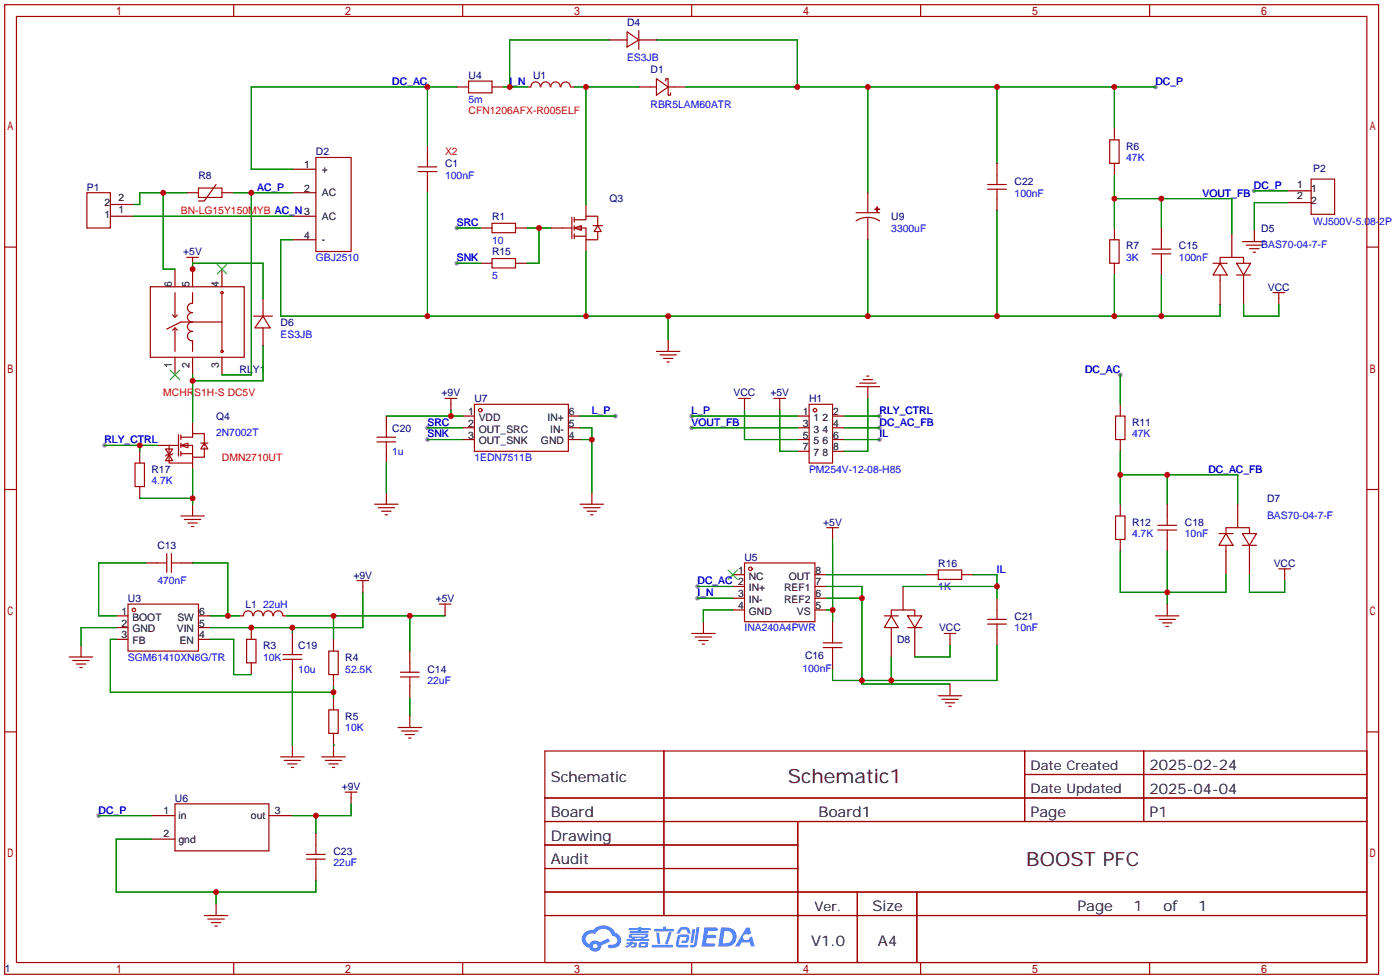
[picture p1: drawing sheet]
<svg xmlns="http://www.w3.org/2000/svg" width="303mm" height="212mm" viewBox="0 0 303 212" stroke-linecap="round" stroke-linejoin="round" font-family="sans-serif">
<g fill="#999">
<circle cx="249.9" cy="18.8" r=".51"/>
<circle cx="98.8" cy="49.3" r=".51"/>
<circle cx="150.9" cy="129.3" r=".51"/>
<circle cx="150.9" cy="126.7" r=".51"/>
<circle cx="271.2" cy="41.2" r=".51"/>
<circle cx="21.3" cy="176.3" r=".51"/>
<circle cx="242.3" cy="81" r=".51"/>
<circle cx="133.1" cy="89.9" r=".51"/>
<circle cx="92.5" cy="92.5" r=".51"/>
<circle cx="92.5" cy="95" r=".51"/>
<circle cx="98.8" cy="56.9" r=".51"/>
<circle cx="22.6" cy="96.3" r=".51"/>
<circle cx="190.2" cy="95" r=".51"/>
<circle cx="190.2" cy="92.5" r=".51"/>
<circle cx="149.6" cy="92.5" r=".51"/>
<circle cx="149.6" cy="89.9" r=".51"/>
<circle cx="190.2" cy="89.9" r=".51"/>
</g>
<g fill="none" stroke="#870000" stroke-width=".25">
<path d="M98.8 18.8h2.5M106.4 18.8h2.6M114 18.8h.8M123.4 18.8h.8M131.8 8.6h3.8M138.2 18.8h2.5M138.2 8.6h3.8M145.8 18.8h2.5M63.2 36.6h5.1M92.5 31.5v2.5M92.5 39.1v2.6M215.6 35.3v2.5"/>
<path d="M241 27.7v2.5M241 35.3v2.5M23.9 46.7h5.1M23.9 44.2h5.1M37.8 58.2v3.8M40.4 41.7h2.5M41.7 56.9v5.1M48 41.7h2.5M48 58.2v3.8M63.2 46.7h5.1M63.2 41.7h5.1M63.2 51.8h5.1"/>
<path d="M103.9 49.3h2.5M103.9 56.9h2.5M111.5 49.3h2.5M111.5 56.9h2.5M119.1 49.3h2.6M126.7 44.2v2.5M126.7 51.8v2.6M187.7 41.7v4.3M187.7 47v4.8M215.6 42.9v2.6M241 49.3v2.5M241 56.9v2.5"/>
<path d="M251.2 49.3v2.5M251.2 56.9v2.5M266.4 50.5v5.1M271.3 49.7v2.5M278.5 41.2h5.1M278.5 43.8h5.1M37.8 77.2v3.8M41.7 77.2v3.8M48 77.2v3.8M56.9 64.5v3.8M56.9 70.9v3.8M144.5 73.4v2.5"/>
<path d="M263.9 60.7v5.1M269 60.7v5.1M276.6 64.5v1.3M34 96.3h2.6M41.7 91.2v2.5M41.7 98.8v2.5M83.6 89.9v2.6M83.6 97.5v2.6M97.5 87.4v1.2M100.1 89.9h2.5M100.1 92.5h2.5M100.1 95h2.5"/>
<path d="M122.9 89.9h2.6M122.9 92.5h2.6M122.9 95h2.6M161 87.4v1.2M168.7 87.4v1.2M172.5 89.9h2.5M172.5 97.5h2.5M172.5 92.5h2.5M172.5 95h2.5M180.1 89.9h2.5M180.1 97.5h2.5M180.1 92.5h2.5"/>
<path d="M180.1 95h2.5M187.7 83.6v2.5M242.3 87.4v2.5M242.3 95v2.5M41.7 109v2.5M83.6 106.4v2.6M128 106.4v2.6M180.1 115.3v1.3M242.3 109v2.5M242.3 116.6v2.5M252.5 109v2.5M252.5 116.6v2.5"/>
<path d="M265.2 119.1v5.1M267.7 109v5M270.3 119.1v5.1M17.5 139.4v2.6M25.1 133.1h2.6M25.1 135.6h2.6M25.1 138.2h2.6M31.5 121.7h2.5M39.1 121.7h2.6M42.9 133.1h2.6M42.9 135.6h2.6M42.9 138.2h2.6"/>
<path d="M51.8 133.1h.8M54.4 135.6v2.6M61.2 133.1h.8M63.2 136.9v2.5M72.1 138.2v2.5M78.5 126.7v1.3M96.3 131.8v1.3M152.1 134.4v2.5M158.5 124.2h2.5M158.5 126.7h2.5M158.5 129.3h2.5M158.5 131.8h2.5"/>
<path d="M176.3 124.2h2.5M176.3 126.7h2.5M176.3 129.3h2.5M176.3 131.8h2.5M180.1 134.4v2.5M192.8 136.9v5.1M195.3 126.7v5.1M197.9 136.9v5.1M200.4 124.2h2.5M205.5 138.2v1.2M208 124.2h2.6M215.6 129.3v2.5"/>
<path d="M215.6 136.9v2.5M277.9 124.2v1.3M54.4 143.3v2.5M63.2 144.5v2.6M72.1 145.8v2.5M72.1 150.9v2.5M72.1 158.5v5.1M88.6 140.7v2.6M88.6 148.3v2.6M88.6 154.7v2.5M180.1 142v2.5M205.5 147.8v2.6"/>
<path d="M32.8 176.3h5M58.2 176.3h5M63.2 161v2.6M75.9 172.5v1.2M32.8 181.4h5M46.7 195.3v2.6M68.3 180.1v2.5M68.3 187.7v2.5"/>
</g>
<g fill="none" stroke="#a10000" stroke-width=".25">
<path d="M1 1h297.2v209.6h-297.2zM3.6 3.6h292.1v204.4h-292.1zM50.5 1v2.6M100.1 1v2.6M101.3 17.5h5.1v2.6h-5.1zM114.8 18.8a1.01 1.01 0 0 1 1.1-1.1 1.01 1.01 0 0 1 1 1.1M117 18.8a1.01 1.01 0 0 1 1-1.1 1.01 1.01 0 0 1 1 1.1M119.1 18.8a1.01 1.01 0 0 1 1.1-1.1 1.01 1.01 0 0 1 1 1.1M121.3 18.8a1.01 1.01 0 0 1 1-1.1 1.01 1.01 0 0 1 1.1 1.1M135.6 6.9l2.6 1.7-2.6 1.6zM138.2 6.6v4.1M140.7 18.8h1.3"/>
<path d="M142 17l2.5 1.8-2.5 1.8zM144 17.5v-.5h.5v3.6h.5v-.5M144.5 18.8h1.3M149.6 1v2.6M199.1 1v2.6M248.7 1v2.6M46.7 39.9l-2.5 3.5h-1.3M68.3 34h7.6v20.4h-7.6zM90.4 37.1h4.1M90.4 36.1h4.1M92.5 34v2.1M92.5 37.1v2"/>
<path d="M213.6 39.9h4.1M215.6 37.8v2.1M240 30.2h2.1v5.1h-2.1zM283.6 38.7h5.1v7.6h-5.1zM1 53.4h2.6M18.8 41.7h5.1v7.6h-5.1zM40.4 55.6h2.5M41.7 55.6v1.3M42.9 40.6h5.1v2.1h-5.1zM106.4 48.3h5.1v2h-5.1zM106.4 55.9h5.1v2h-5.1zM121.7 49.3h2"/>
<path d="M123.7 47v4.6M124.2 49.3h2.5v2.5h2.6v-1.8M124.2 47.5h2.5v-.8h2.6v2.1M124.2 49.3l1.5-.5v1zM124.2 47v1M124.2 48.8v1M124.2 50.5v1.1M124.2 51.1h2.5M128.3 48.8h2M129.3 48.8l.7 1.2h-1.5zM185.2 47.8a4.6 4.6 0 0 1 5 0M185.2 46h5"/>
<path d="M189.2 45.2h1zM189.7 44.7v1zM213.6 40.9h4.1M215.6 40.9v2M240 51.8h2.1v5.1h-2.1zM249.2 54.9h4M249.2 53.8h4M251.2 51.8v2M251.2 54.9v2M262.4 56.9h3M263.9 56.9l1.5 2.5h-3zM263.9 56.9v-1.3h5.1v1.3"/>
<path d="M263.9 59.4v1.3M267.5 56.9h3l-1.5 2.5zM267.5 59.4h3M268.8 52.2h5.1M269 59.4v1.3M269.5 53h3.6M270.3 53.7h2M271.1 54.5h.5M295.7 53.4h2.5M32.5 62h20.3v15.2h-20.3zM37.3 68.1l.5 .5 .6-.5M37.8 63.2v5.1"/>
<path d="M37.8 70.9v5M37.8 70.9l-.5 .5M37.8 70.9l.6 .5M41.7 63.2v2.3a1.02 1.02 0 0 0-1.2 1 1.02 1.02 0 0 0 1.2 1.1 1.02 1.02 0 0 0-1.2 1 1.02 1.02 0 0 0 1.2 1 1.02 1.02 0 0 0-1.2 1 1.02 1.02 0 0 0 1.2 1M41.7 71.6a1.02 1.02 0 0 0-1.2 1 1.02 1.02 0 0 0 1.2 1v2.3M48 63.5v12.2M48 69.6h-8.9l-3 1.5M54.9 68.3h4M56.9 68.3l1.5 2.6h-3.3zM142 75.9h5.1M142.7 76.7h3.6M143.5 77.5h2"/>
<path d="M144.3 78.2h.5M275.3 63.2h2.6M276.6 63.2v1.3M35.8 97h1.5l-.7 1.3zM36.6 98.3l.7 1.3h-1.5zM37.3 98l-.2 .3h-1l-.3 .3M38.6 96.3h-2v3.8h5.1M38.6 94v4.6M39.1 96.3l1.5-.5v1zM39.1 96.3h2.6v2.5h2.5v-2M39.1 94.5h2.6v-.8h2.5v2.6M39.1 98h2.6"/>
<path d="M39.1 94v1M39.1 95.8v1M39.1 97.5v1.1M43.4 95.8h1.6M44.2 95.8l.8 1.2h-1.6zM81.5 94.5h4.1M81.5 95.5h4.1M83.6 92.5v2M83.6 95.5v2M96.3 86.1h2.5M97.5 86.1v1.3M102.6 87.4h20.3v10.1h-20.3z"/>
<path d="M159.8 86.1h2.5M161 86.1v1.3M167.4 86.1h2.5M168.7 86.1v1.3M175 87.4h5.1v12.7h-5.1zM185.2 83.6h5M185.9 82.8h3.6M186.7 82h2M187.5 81.3h.5M241.3 89.9h2v5.1h-2zM1 105.8h2.6M36.1 119.6v4.1"/>
<path d="M37.1 119.6v4.1M39.1 111.5h5.1M39.9 112.3h3.5M40.6 113h2.1M41.4 113.8h.5M81 109h5.1M81.8 109.7h3.5M82.5 110.5h2.1M83.3 111.3h.5M125.5 109h5.1M126.2 109.7h3.6M127 110.5h2"/>
<path d="M127.8 111.3h.5M178.8 114h2.6M180.1 114v1.3M241.3 111.5h2v5.1h-2zM250.4 114.6h4.1M250.4 113.5h4.1M252.5 111.5v2M252.5 114.6v2M263.7 115.3h3M265.2 115.3l1.5 2.6h-3zM265.2 115.3v-1.3h5.1v1.3M265.2 117.9v1.2"/>
<path d="M268.7 115.3h3.1l-1.5 2.6zM268.7 117.9h3.1M270.3 117.9v1.2M295.7 105.8h2.5M27.7 130.6h15.2v10.1h-15.2zM34 121.7h2.1M37.1 121.7h2M53.3 138.2h2.1v5.1h-2.1zM54.7 133.1a1.01 1.01 0 0 0-1-1.1 1.01 1.01 0 0 0-1 1.1M56.9 133.1a1.01 1.01 0 0 0-1-1.1 1.01 1.01 0 0 0-1 1.1M59 133.1a1.01 1.01 0 0 0-1-1.1 1.01 1.01 0 0 0-1 1.1M61.2 133.1a1.01 1.01 0 0 0-1-1.1 1.01 1.01 0 0 0-1 1.1"/>
<path d="M63.2 139.4v2.1M77.2 125.5h2.6M78.5 125.5v1.2M95 130.6h2.5M96.3 130.6v1.2M149.6 136.9h5.1M150.4 137.7h3.5M151.1 138.4h2.1M151.9 139.2h.5M161 121.7h15.3v12.7h-15.3zM178.1 140h4M178.1 138.9h4"/>
<path d="M180.1 136.9v2M180.1 140v2M191.3 133.1h3M192.8 133.1l1.5 2.5h-3zM192.8 133.1v-1.3h5.1v1.3M192.8 135.6v1.3M196.3 133.1h3.1l-1.5 2.5zM196.3 135.6h3.1M197.9 135.6v1.3M202.9 123.2h5.1v2h-5.1zM204.2 136.9h2.6M205.5 136.9v1.3"/>
<path d="M213.6 134.9h4.1M213.6 133.9h4.1M215.6 131.8v2.1M215.6 134.9v2M276.6 122.9h2.5M277.9 122.9v1.3M1 158.2h2.6M15 142h5.1M15.7 142.7h3.6M16.5 143.5h2M17.3 144.3h.5M61.2 142.5h4.1"/>
<path d="M61.2 141.5h4.1M63.2 142.5v2M71.1 140.7h2.1v5.1h-2.1zM71.1 153.4h2.1v5.1h-2.1zM86.1 157.2h5.1M86.6 146.3h4.1M86.6 145.3h4.1M86.9 158h3.5M87.6 158.8h2.1M88.4 159.5h.5M88.6 143.3v2M88.6 146.3v2"/>
<path d="M202.9 150.4h5.1M203.7 151.1h3.6M204.5 151.9h2M205.2 152.7h.5M295.7 158.2h2.5M37.8 173.7h20.4v10.2h-20.4zM60.7 163.6h5.1M61.5 164.3h3.5M62.2 165.1h2.1M63 165.9h.5M69.6 163.6h5.1M70.4 164.3h3.5"/>
<path d="M71.1 165.1h2.1M71.9 165.9h.5M74.7 171.2h2.5M75.9 171.2v1.3M117.9 162.3h177.8v45.7h-177.8zM117.9 172.5h177.8M117.9 177.5h177.8M143.6 162.3v35.6M172.6 177.5v30.5M221.6 162.3v15.2M221.6 167.4h74.1M247.4 162.3v15.2"/>
<path d="M44.2 197.9h5.1M45 198.6h3.5M45.7 199.4h2.1M66.3 185.7h4.1M66.3 184.7h4.1M68.3 182.6v2.1M68.3 185.7v2M117.9 197.9h177.8M117.9 182.6h54.7M117.9 192.8h177.8M117.9 187.7h54.7M185.4 192.8v15.2"/>
<path d="M198.3 192.8v15.2M46.5 200.2h.5M50.5 208v2.6M100.1 208v2.6M149.6 208v2.6M199.1 208v2.6M248.7 208v2.6"/>
<circle cx="48" cy="63.2" r=".25"/>
<circle cx="48" cy="75.9" r=".25"/>
<circle cx="103.9" cy="88.6" r=".38"/>
<circle cx="176.3" cy="88.6" r=".38"/>
<circle cx="29" cy="131.8" r=".38"/>
<circle cx="162.3" cy="122.9" r=".38"/>
</g>
<g fill="none" stroke="#008700" stroke-width=".25">
<path d="M92.5 18.8v12.7M98.8 18.8h-44.4v17.8h8.8M109 18.8h5M124.2 18.8h14M126.7 18.8v25.4M131.8 8.6h-21.6v10.2M142 8.6h30.5v10.2M148.3 18.8h101.6M187.7 18.8v22.9M215.6 18.8v16.5M241 18.8v8.9M241 37.8v11.5"/>
<path d="M29 46.7h34.2M41.7 58.2v-1.3h15.2v7.6M63.2 51.8h-2.5v16.5h203.2v-2.5M92.5 41.7v26.6M98.8 49.3h5.1M98.8 56.9h5.1M114 49.3h5.1M116.6 49.3v7.6h-2.6M126.7 54.4v13.9M187.7 51.8v16.5M215.6 45.5v22.8M241 59.4v8.9"/>
<path d="M241 42.9h25.4v7.6M251.2 42.9v6.4M251.2 59.4v8.9M271.2 41.2h7.3M278.5 43.8h-7.2v5.9M56.9 74.7v7.6h-15.2M144.5 68.3v5.1M269 65.8v2.5h7.6v-2.5M22.6 96.3h11.4M30.2 96.3v1.2M41.7 81v10.2M83.6 89.9h16.5"/>
<path d="M92.5 95h7.6M92.5 92.5h7.6M97.5 88.6v1.3M125.5 92.5h2.5v13.9M125.5 95h2.5M125.5 89.9h7.6M149.6 92.5h22.9M149.6 89.9h22.9M161 88.6v6.4h11.5M168.7 88.6v8.9h3.8M182.6 95h7.6M182.6 92.5h7.6"/>
<path d="M182.6 89.9h7.6M187.7 86.1v11.4h-5.1M242.3 81v6.4M242.3 97.5v11.5M30.2 107.7h11.5M41.7 101.3v7.7M83.6 100.1v6.3M180.1 116.6v15.2M242.3 119.1v8.9h22.9v-3.8M242.3 102.6h25.4v6.4M252.5 102.6v6.4M252.5 119.1v11.5"/>
<path d="M25.1 138.2h-1.2v11.4h48.2M25.1 135.6h-7.6v3.8M31.5 121.7h-10.2v11.4h3.8M41.7 121.7h7.6v11.4M45.5 138.2h5v7.6h3.9M45.5 133.1h6.3M62 133.1h34.3M63.2 135.6v1.3M72.1 133.1v5.1M78.5 128v7.6h-33M88.6 133.1v7.6M150.9 129.3h7.6"/>
<path d="M150.9 126.7h7.6M158.5 131.8h-6.4v2.6M178.8 129.3h7.6M178.8 126.7h7.6v21.1h19.1M178.8 131.8h1.3M178.8 124.2h21.6M180.1 131.8v2.6M195.3 126.7h20.3M205.5 139.4v2.6h-7.6M210.6 124.2h5v5.1M215.6 139.4v7.7h-35.5v-2.6M270.3 124.2v3.8h7.6v-2.5"/>
<path d="M63.2 147.1v13.9M72.1 148.3v2.6M88.6 150.9v3.8M192.8 142v5.1M21.3 176.3h11.5M68.3 176.3v3.8M72.1 161h.1M75.9 173.7v2.6h-12.7M32.8 181.4h-7.7v11.4h43.2v-2.6M46.7 192.8v2.5"/>
</g>
<path d="M47 57.2l2 2M49 57.2l-2 2M36.8 80l2.1 2M38.9 80l-2.1 2M157.5 123.2l2 2M159.5 123.2l-2 2" fill="none" stroke="#3c3" stroke-width=".25"/>
<g fill="#5487ff">
<path d="M152.4 200.4h2.2a.49 .49 0 0 1 .7 .4 .49 .49 0 0 1-.7 .4h-1.5l-.1 .8h1.6a.37 .37 0 0 1 .4 .4 .37 .37 0 0 1-.5 .4h-1.6l-.2 1.1h1.4a.48 .48 0 0 1 .6 .3l-.4 .4h-2.6z"/>
<path d="M161.4 200.5h.7l.4 1.2-.7 .3a.72 .72 0 0 0-1 .2 .72 .72 0 0 0 .3 1 .72 .72 0 0 0 1-.3l.1-.3 .5-.2 .6 2.2h-.9l-.2-.9h-1.8l-.5 .9h-.9z"/>
<path d="M149.8 200.8h.6l-.4 2.8a.31 .31 0 0 1-.4 .2 .31 .31 0 0 1-.2-.3z"/>
<path d="M150.7 200.4h.6l-.6 3.7a.89 .89 0 0 1-1.5 .4l.2-.3h.6l.2-.2z"/>
<path d="M147 200.7l.5-.3h1.2l.4 .4 .3 .9-.6 .1-.3-.9h-.8l-.2 .1-.6 .8-.5-.1z"/>
<path d="M146.6 202.2l.7-.2h1.2l.5 .1a1.51 1.51 0 0 1-.4 1.6l-1 .1a.27 .27 0 0 1-.3-.3 .27 .27 0 0 1 .4-.2l.6-.1 .2-.7h-1.4l-.3 1.7h1.9a.28 .28 0 0 1 .2 .3 .28 .28 0 0 1-.3 .3l-1.9-.1-.4-.2-.1-.5z"/>
<path d="M141 204.2h4.3a.28 .28 0 0 1 .3 .3 .28 .28 0 0 1-.3 .3h-4.2l-.1-.2z"/>
<path d="M144.7 201.5h.6l-.5 1.5a1.01 1.01 0 0 1-.6 1.1l-.3-.3z"/>
<path d="M142 201.5h.5l.3 2.2-.2 .3-.4-.2z"/>
<path d="M141.5 200.8h1.9l.2-.5h.5l-.1 .5h1.5a.27 .27 0 0 1 .3 .2 .27 .27 0 0 1-.3 .3h-3.9l-.1-.1z"/>
<path d="M135.5 203.7h.8l.1-.2h.6l-.1 .2h.7l.2 .4-.2 .5-1.1 .2v-.4l.7-.1v-.2h-.5l-.5 .4-.8 .3-.1-.3 .8-.4h-.6z"/>
<path d="M136 200.6h2.1v-.2l.7-.1-.1 .3h1.9l.2 .3-.2 .1h-1.9l-.1 .2h1.6l.2 .2-.2 .2h-3.9l-.1-.4h1.8v-.2h-1.9z"/>
<path d="M156 200.4l-.7 4.2h1.5a2.14 2.14 0 0 0 2.5-2.1 2.14 2.14 0 0 0-2.6-2.1zM156.7 201.2a1.41 1.41 0 0 1 1.8 1.4 1.41 1.41 0 0 1-1.9 1.3h-.3z"/>
<path d="M136.1 201.9l-.1 .7 .6 .1 .1 .3h-1.2l.1 .3h4.6l.2-.1-.2-.2h-1l.1-.2a.66 .66 0 0 0 .8-.2 .66 .66 0 0 0 0-.8h-3.6zM136.7 202.1l2.9 .1-.2 .2h-2.7zM137.3 202.7h1.4l-.1 .3h-1.3z"/>
<path d="M138.2 203.8l-.1 .9a2.27 2.27 0 0 0 1.8 .1l.2-.2a.84 .84 0 0 0 0-1h-1.4zM138.8 204h.7l.1 .3-.2 .2-.7-.1z"/>
<path d="M126.5 201.6a1.91 1.91 0 0 0-.6 1.9 1.91 1.91 0 0 0 1.6 1.4 1.35 1.35 0 0 0 1.5 .8 1.35 1.35 0 0 0 1.1-1.3l1.8-.9-.4-.7-1.8 .9a1.41 1.41 0 0 0-2.2 .4 1.25 1.25 0 0 1-.6-1.8 1.25 1.25 0 0 1 1.8-.4 2.01 2.01 0 0 1 2-1.1 2.01 2.01 0 0 1 1.8 1.5 .95 .95 0 0 1 1 .9 .95 .95 0 0 1-.9 1h-.6a.39 .39 0 0 0-.5 .3 .39 .39 0 0 0 .3 .4 1.82 1.82 0 0 0 2.2-.7 1.82 1.82 0 0 0-.1-2.2l-.8-.4a2.86 2.86 0 0 0-4.8-.6l-1.1 .1zM128.2 204.5a.5 .5 0 0 1 1 0 .5 .5 0 0 1-1 0z"/>
</g>
<path d="M30.2 97.5v2.6M30.2 105.2v2.5M252.5 130.6v2.5" fill="none" stroke="#870000" stroke-width=".25"/>
<path d="M29.2 100.1h2v5.1h-2zM249.9 133.1h5.1M250.7 133.9h3.6M251.5 134.6h2M252.2 135.4h.5" fill="none" stroke="#a10000" stroke-width=".25"/>
<path d="M35.3 41.7v16.5h2.5M40.4 41.7h-10.2v2.5h-1.2M50.5 41.7h12.7M54.4 41.7v39.3h-6.4" fill="none" stroke="#008700" stroke-width=".25"/>
<g fill="#c00">
<circle cx="187.7" cy="18.8" r=".63"/>
<circle cx="172.5" cy="18.8" r=".63"/>
<circle cx="215.6" cy="18.8" r=".63"/>
<circle cx="241" cy="18.8" r=".63"/>
<circle cx="128" cy="95" r=".63"/>
<circle cx="49.3" cy="133.1" r=".63"/>
<circle cx="72.1" cy="133.1" r=".63"/>
<circle cx="88.6" cy="133.1" r=".63"/>
<circle cx="54.4" cy="135.6" r=".63"/>
<circle cx="63.2" cy="135.6" r=".63"/>
<circle cx="72.1" cy="149.6" r=".63"/>
<circle cx="241" cy="42.9" r=".63"/>
<circle cx="251.2" cy="42.9" r=".63"/>
<circle cx="92.5" cy="68.3" r=".63"/>
<circle cx="126.7" cy="68.3" r=".63"/>
<circle cx="144.5" cy="68.3" r=".63"/>
<circle cx="187.7" cy="68.3" r=".63"/>
<circle cx="215.6" cy="68.3" r=".63"/>
<circle cx="241" cy="68.3" r=".63"/>
<circle cx="251.2" cy="68.3" r=".63"/>
<circle cx="92.5" cy="18.8" r=".63"/>
<circle cx="110.2" cy="18.8" r=".63"/>
<circle cx="126.7" cy="18.8" r=".63"/>
<circle cx="186.4" cy="129.3" r=".63"/>
<circle cx="186.4" cy="147.1" r=".63"/>
<circle cx="192.8" cy="147.1" r=".63"/>
<circle cx="180.1" cy="131.8" r=".63"/>
<circle cx="68.3" cy="176.3" r=".63"/>
<circle cx="46.7" cy="192.8" r=".63"/>
<circle cx="41.7" cy="82.3" r=".63"/>
<circle cx="41.7" cy="58.2" r=".63"/>
<circle cx="41.7" cy="107.7" r=".63"/>
<circle cx="242.3" cy="102.6" r=".63"/>
<circle cx="252.5" cy="102.6" r=".63"/>
<circle cx="252.5" cy="128" r=".63"/>
<circle cx="97.5" cy="89.9" r=".63"/>
<circle cx="116.6" cy="49.3" r=".63"/>
<circle cx="30.2" cy="96.3" r=".63"/>
<circle cx="215.6" cy="126.7" r=".63"/>
<circle cx="54.4" cy="41.7" r=".63"/>
<circle cx="35.3" cy="41.7" r=".63"/>
</g>
<g font-size="4.2">
<text x="170.4" y="169.3">Schematic1</text>
<text x="222" y="187.1">BOOST PFC</text>
</g>
<g font-size="3.2">
<text x="248.7" y="166.4">2025-02-24</text>
<text x="119.1" y="169">Schematic</text>
<text x="248.7" y="171.5">2025-04-04</text>
<text x="119.1" y="176.6">Board</text>
<text x="177.1" y="176.6">Board1</text>
<text x="222.9" y="176.6">Page</text>
<text x="248.7" y="176.6">P1</text>
<text x="119.1" y="181.7">Drawing</text>
<text x="119.1" y="186.8">Audit</text>
<text x="188.7" y="196.9">Size</text>
<text x="233" y="196.9">Page</text>
<text x="245.2" y="196.9">1</text>
<text x="251.7" y="196.9">of</text>
<text x="259.2" y="196.9">1</text>
<text x="175.5" y="204.5">V1.0</text>
<text x="189.9" y="204.5">A4</text>
</g>
<g font-size="2.9">
<text x="222.9" y="166.3">Date Created</text>
<text x="222.9" y="171.4">Date Updated</text>
<text x="176.2" y="196.8">Ver.</text>
</g>
<g font-size="2.2" fill="#000080">
<text x="135.6" y="5.6">D4</text>
<text x="101.3" y="17.1">U4</text>
<text x="115.3" y="17.1">U1</text>
<text x="140.7" y="15.8">D1</text>
<text x="68.3" y="33.6">D2</text>
<text x="243.6" y="32.3">R6</text>
<text x="18.8" y="41.2">P1</text>
<text x="42.9" y="38.7">R8</text>
<text x="96.3" y="36.1">C1</text>
<text x="219.5" y="39.9">C22</text>
<text x="284" y="37.3">P2</text>
<text x="106.4" y="47.6">R1</text>
<text x="131.8" y="43.7">Q3</text>
<text x="192.8" y="47.6">U9</text>
<text x="243.6" y="53.9">R7</text>
<text x="255" y="53.9">C15</text>
<text x="272.8" y="50.1">D5</text>
<text x="39.6" y="55.2">+5V</text>
<text x="106.4" y="55.2">R15</text>
<text x="274.2" y="62.8">VCC</text>
<text x="60.7" y="70.4">D6</text>
<text x="51.8" y="80.6">RLY1</text>
<text x="95.5" y="85.7">+9V</text>
<text x="102.6" y="86.9">U7</text>
<text x="158.7" y="85.7">VCC</text>
<text x="166.6" y="85.7">+5V</text>
<text x="175" y="86.9">H1</text>
<text x="46.7" y="90.7">Q4</text>
<text x="84.8" y="93.3">C20</text>
<text x="244.9" y="92">R11</text>
<text x="32.8" y="102.2">R17</text>
<text x="178.1" y="113.6">+5V</text>
<text x="244.9" y="113.6">R12</text>
<text x="256.3" y="113.6">C18</text>
<text x="274.1" y="108.5">D7</text>
<text x="34" y="118.7">C13</text>
<text x="76.5" y="125">+9V</text>
<text x="161" y="121.2">U5</text>
<text x="202.9" y="122.5">R16</text>
<text x="275.5" y="122.5">VCC</text>
<text x="27.7" y="130.1">U3</text>
<text x="53.1" y="131.4">L1</text>
<text x="94.2" y="130.1">+5V</text>
<text x="203.1" y="136.5">VCC</text>
<text x="219.5" y="133.9">C21</text>
<text x="56.9" y="140.3">R3</text>
<text x="64.5" y="140.3">C19</text>
<text x="74.7" y="142.8">R4</text>
<text x="174.1" y="142.5">C16</text>
<text x="194.1" y="139">D8</text>
<text x="92.5" y="145.3">C14</text>
<text x="74.7" y="155.5">R5</text>
<text x="37.8" y="173.3">U6</text>
<text x="73.9" y="170.7">+9V</text>
<text x="72.1" y="184.7">C23</text>
<text x="1" y="210.1">1</text>
</g>
<g font-size="2.2" fill="#00f">
<text x="135.6" y="13.3">ES3JB</text>
<text x="84.9" y="18.3">DC_AC</text>
<text x="101.3" y="22.2">5m</text>
<text x="110.2" y="18.3">I_N</text>
<text x="140.7" y="23.4">RBR5LAM60ATR</text>
<text x="249.9" y="18.3">DC_P</text>
<text x="243.6" y="34.9">47K</text>
<text x="55.6" y="41.2">AC_P</text>
<text x="96.3" y="38.7">100nF</text>
<text x="271.2" y="40.8">DC_P</text>
<text x="219.5" y="42.5">100nF</text>
<text x="260.1" y="42.5">VOUT_FB</text>
<text x="98.8" y="48.8">SRC</text>
<text x="106.4" y="52.6">10</text>
<text x="192.8" y="50.1">3300uF</text>
<text x="272.8" y="53.7">BAS70-04-7-F</text>
<text x="284" y="48.7">WJ500V-5.08-2P</text>
<text x="68.3" y="56.4">GBJ2510</text>
<text x="98.8" y="56.4">SNK</text>
<text x="243.6" y="56.4">3K</text>
<text x="255" y="56.4">100nF</text>
<text x="106.4" y="60.3">5</text>
<text x="60.7" y="73">ES3JB</text>
<text x="234.7" y="80.6">DC_AC</text>
<text x="128" y="89.5">L_P</text>
<text x="149.6" y="89.5">L_P</text>
<text x="190.2" y="89.5">RLY_CTRL</text>
<text x="22.6" y="95.8">RLY_CTRL</text>
<text x="46.7" y="94.3">2N7002T</text>
<text x="92.5" y="92">SRC</text>
<text x="92.5" y="94.5">SNK</text>
<text x="149.6" y="92">VOUT_FB</text>
<text x="190.2" y="94.5">IL</text>
<text x="190.2" y="92">DC_AC_FB</text>
<text x="244.9" y="94.5">47K</text>
<text x="84.8" y="98.4">1u</text>
<text x="102.6" y="99.6">1EDN7511B</text>
<text x="32.8" y="104.7">4.7K</text>
<text x="175" y="102.2">PM254V-12-08-H85</text>
<text x="261.4" y="102.2">DC_AC_FB</text>
<text x="274.1" y="112.1">BAS70-04-7-F</text>
<text x="244.9" y="116.1">4.7K</text>
<text x="256.3" y="116.1">10nF</text>
<text x="215.6" y="123.8">IL</text>
<text x="34" y="126.3">470nF</text>
<text x="56.9" y="131.4">22uH</text>
<text x="150.9" y="128.8">I_N</text>
<text x="150.9" y="126.3">DC_AC 2</text>
<text x="202.9" y="127.6">1K</text>
<text x="161" y="136.5">INA240A4PWR</text>
<text x="219.5" y="136.5">10nF</text>
<text x="27.7" y="142.8">SGM61410XN6G/TR</text>
<text x="56.9" y="142.8">10K</text>
<text x="64.5" y="145.3">10u</text>
<text x="74.7" y="145.3">52.5K</text>
<text x="92.5" y="147.9">22uF</text>
<text x="173.6" y="145.2">100nF</text>
<text x="74.7" y="158">10K</text>
<text x="21.3" y="175.8">DC_P</text>
<text x="72.1" y="187.3">22uF</text>
</g>
<g font-size="2.2" fill="#f00">
<text x="101.3" y="24.7">CFN1206AFX-R005ELF</text>
<text x="96.3" y="33.6">X2</text>
<text x="39.1" y="46.3">BN-LG15Y150MYB AC_N 3</text>
<text x="35.3" y="85.7">MCHRS1H-S DC5V</text>
<text x="48" y="99.6">DMN2710UT</text>
</g>
<g font-size="2.2">
<text x="65.8" y="36.4">1</text>
<text x="65.8" y="41.4">2</text>
<text x="69.6" y="37.4">+</text>
<text x="280.6" y="40.5">1</text>
<text x="283.6" y="41.6">1</text>
<text x="22.6" y="47">1</text>
<text x="22.6" y="44.5">2</text>
<text x="25.6" y="46">1</text>
<text x="25.6" y="43.5">2</text>
<text x="69.6" y="47.5">AC</text>
<text x="69.6" y="42.5">AC</text>
<text x="280.6" y="43.1">2</text>
<text x="283.6" y="44.1">2</text>
<text x="65.8" y="51.6">4</text>
<text x="69.6" y="52.6">-</text>
<text x="37.1" y="62" transform="rotate(-90 37.1 62)">6</text>
<text x="41" y="62" transform="rotate(-90 41 62)">5</text>
<text x="47.3" y="62" transform="rotate(-90 47.3 62)">4</text>
<text x="37.1" y="79.5" transform="rotate(-90 37.1 79.5)">1</text>
<text x="41" y="79.5" transform="rotate(-90 41 79.5)">2</text>
<text x="47.3" y="79.5" transform="rotate(-90 47.3 79.5)">3</text>
<text x="101.2" y="89.7">1</text>
<text x="123.1" y="89.7">6</text>
<text x="173.6" y="89.7">1</text>
<text x="180.2" y="89.7">2</text>
<text x="101.2" y="92.2">2</text>
<text x="101.2" y="94.8">3</text>
<text x="103.6" y="91">VDD</text>
<text x="103.6" y="93.5">OUT_SRC</text>
<text x="118.4" y="91">IN+</text>
<text x="119" y="93.5">IN-</text>
<text x="123.1" y="94.8">4</text>
<text x="123.1" y="92.2">5</text>
<text x="173.6" y="92.2">3</text>
<text x="173.6" y="94.8">5</text>
<text x="175.9" y="91">1</text>
<text x="175.9" y="93.5">3</text>
<text x="177.9" y="93.5">4</text>
<text x="177.9" y="91">2</text>
<text x="180.2" y="94.8">6</text>
<text x="180.2" y="92.2">4</text>
<text x="103.6" y="96.1">OUT_SNK</text>
<text x="117" y="96.1">GND</text>
<text x="173.6" y="97.3">7</text>
<text x="175.9" y="96.1">5</text>
<text x="175.9" y="98.6">7</text>
<text x="177.9" y="98.6">8</text>
<text x="177.9" y="96.1">6</text>
<text x="180.2" y="97.3">8</text>
<text x="159.7" y="124">1</text>
<text x="162" y="125.3">NC</text>
<text x="170.6" y="125.3">OUT</text>
<text x="176.4" y="124">8</text>
<text x="159.7" y="129.1">3</text>
<text x="159.7" y="131.6">4</text>
<text x="162" y="127.8">IN+</text>
<text x="162" y="130.3">IN-</text>
<text x="169.6" y="130.3">REF2</text>
<text x="169.6" y="127.8">REF1</text>
<text x="176.4" y="131.6">5</text>
<text x="176.4" y="129.1">6</text>
<text x="176.4" y="126.5">7</text>
<text x="26.3" y="132.9">1</text>
<text x="26.3" y="135.4">2</text>
<text x="26.3" y="138">3</text>
<text x="28.6" y="134.2">BOOT</text>
<text x="28.6" y="136.7">GND</text>
<text x="38.3" y="136.7">VIN</text>
<text x="38.4" y="134.2">SW</text>
<text x="43.1" y="138">4</text>
<text x="43.1" y="135.4">5</text>
<text x="43.1" y="132.9">6</text>
<text x="162" y="132.9">GND</text>
<text x="172.3" y="132.9">VS</text>
<text x="28.6" y="139.2">FB</text>
<text x="38.9" y="139.2">EN</text>
<text x="35.3" y="175.8">1</text>
<text x="38.6" y="177.1">in</text>
<text x="54.3" y="177.1">out</text>
<text x="59.4" y="175.8">3</text>
<text x="35.3" y="180.9">2</text>
<text x="38.6" y="182.2">gnd</text>
</g>
</svg>
